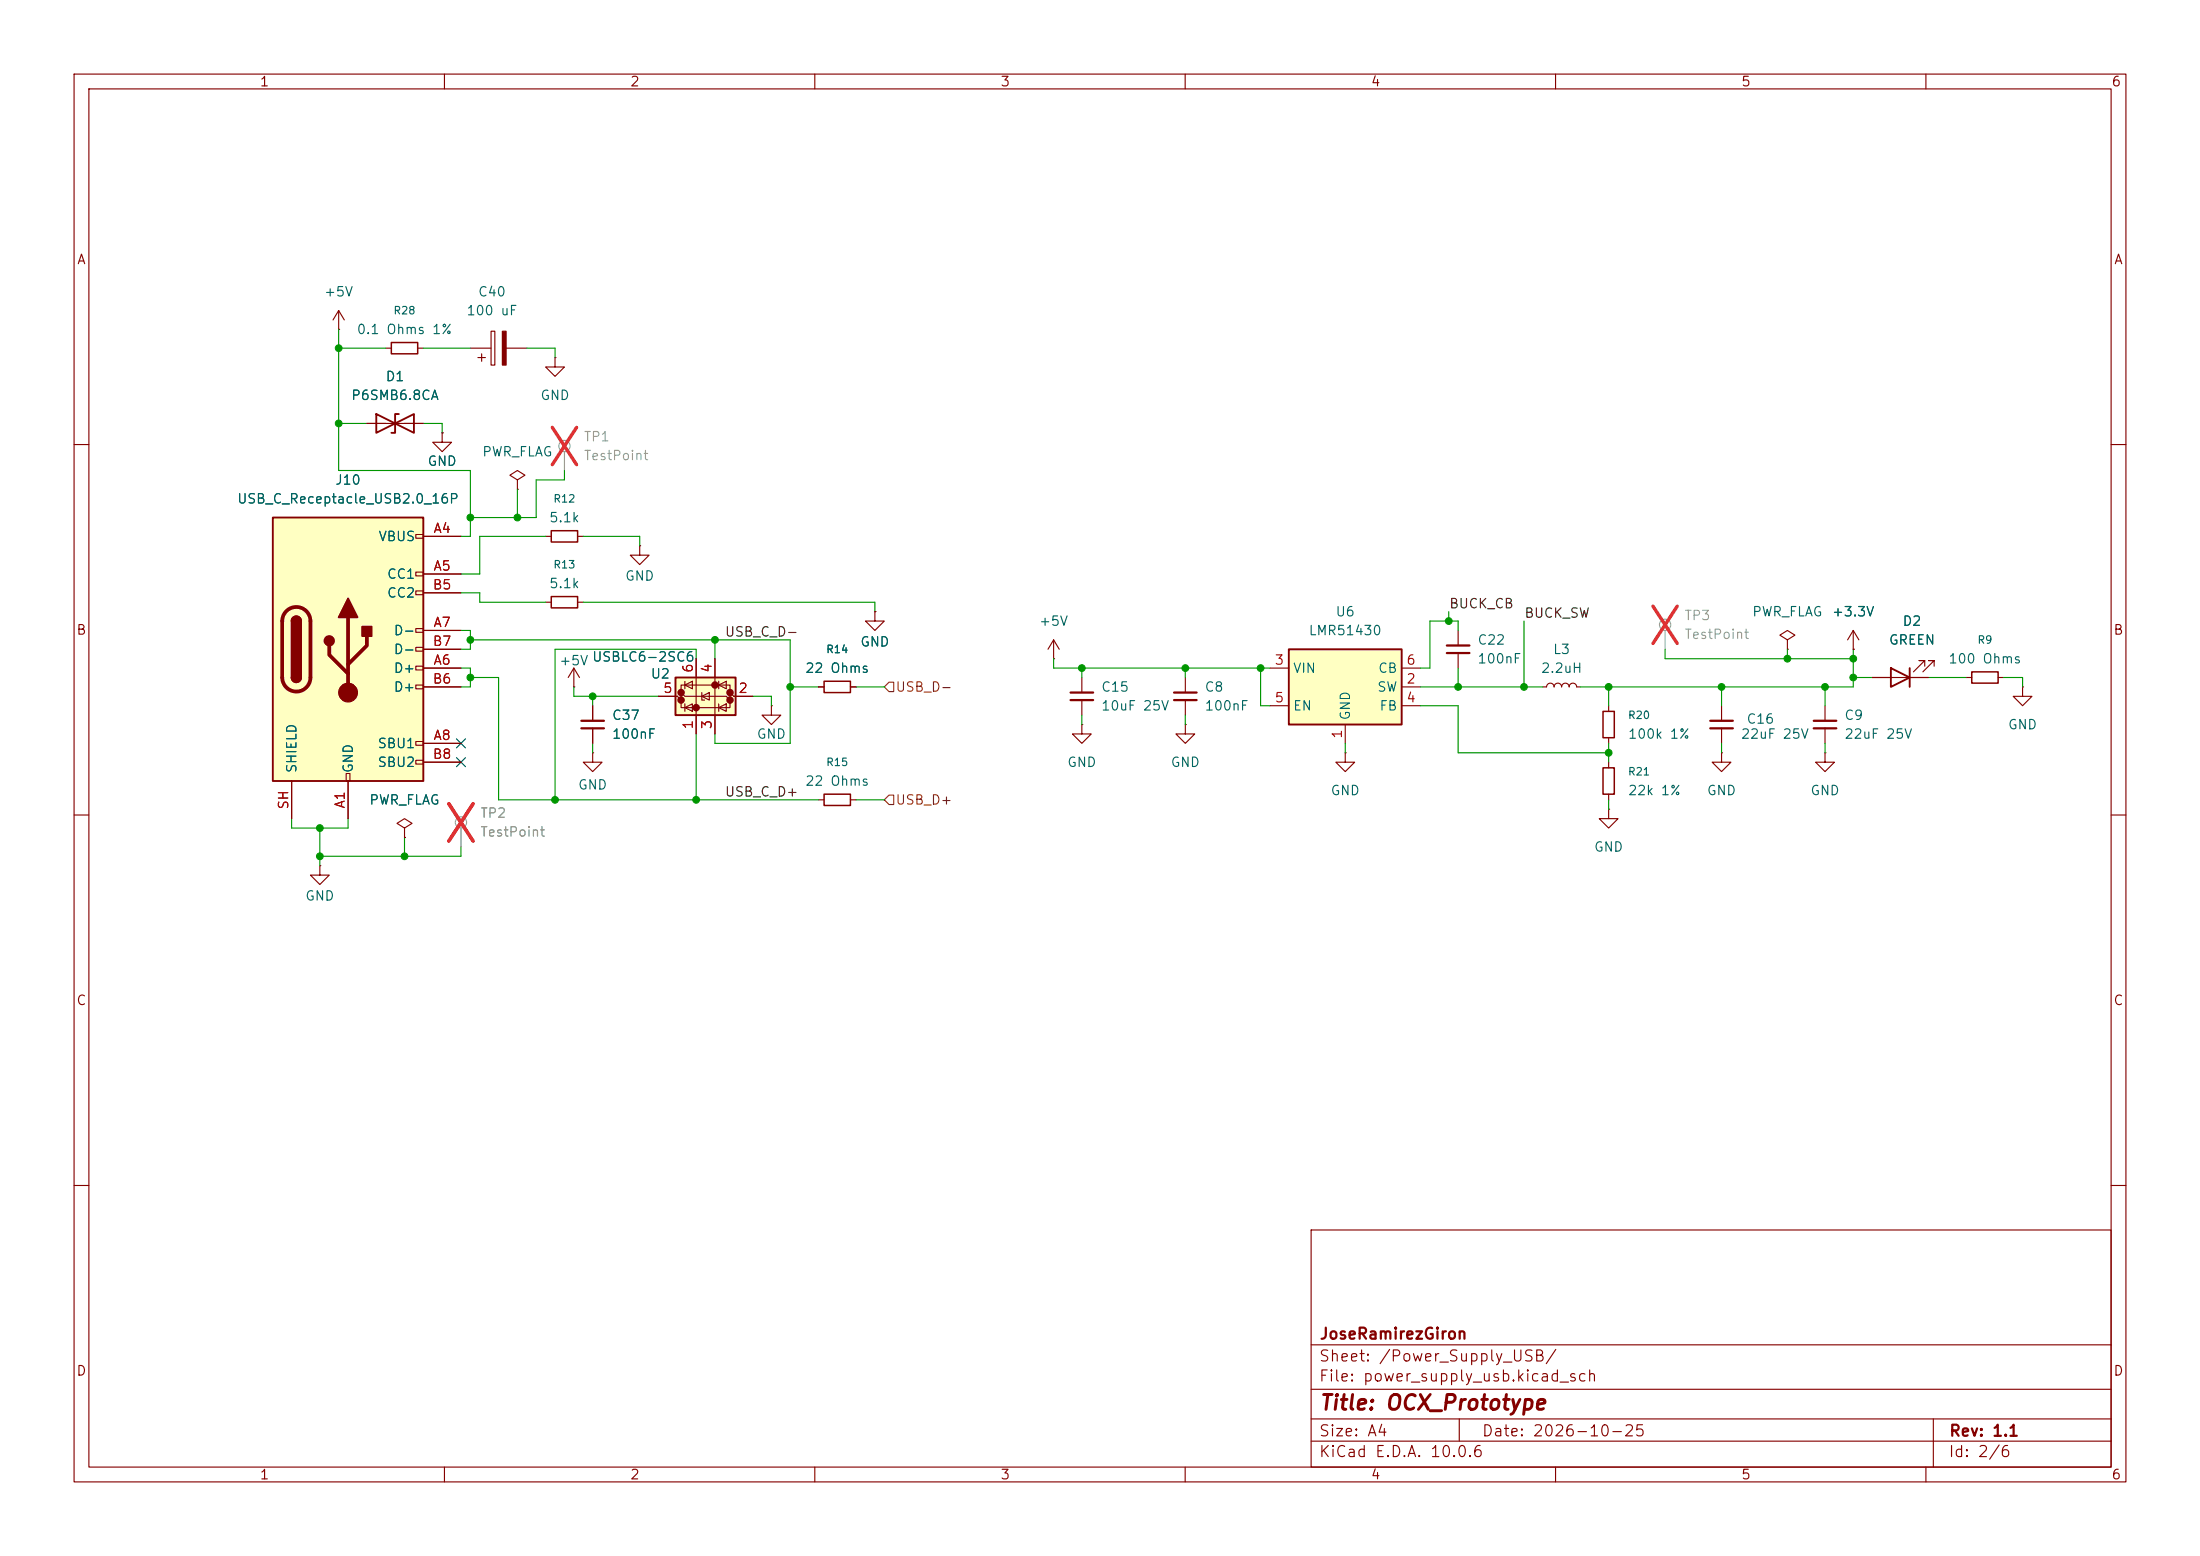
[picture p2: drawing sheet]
<svg xmlns="http://www.w3.org/2000/svg" width="297mm" height="210mm" viewBox="0 0 297 210" stroke-linecap="round" stroke-linejoin="round" font-family="sans-serif">
<g fill="none" stroke="#840000" stroke-width=".15">
<path d="M10 10h277v190h-277zM12 12h273v186h-273zM60 10v2M110 10v2M160 10v2M210 10v2M260 10v2M10 60h2M285 60h2M10 110h2M285 110h2M10 160h2"/>
<path d="M177 166h108v32h-108zM285 160h2M60 198v2M110 198v2M160 198v2M177 194.5h108M177 191.5h108M177 187.5h108M177 181.5h108M197 191.5v3M210 198v2M260 198v2"/>
<path d="M261 191.5v6.5"/>
</g>
<path d="M174 87.6h15.2v10.2h-15.2z" fill="#ffffc2"/>
<path d="M50.8 55.9v2.5l5.1-2.5v2.5zM53.8 55.9h-.5v2.5h-.5M174 87.6h15.2v10.2h-15.2zM255.3 90.2l2.5 1.2-2.5 1.3zM257.8 90.2v2.5" fill="none" stroke="#840000" stroke-width=".25"/>
<g fill="none" stroke="#840000" stroke-width=".15">
<path d="M45.7 44.5h.1M45.7 41.9l-.7 1.3M45.7 41.9l.8 1.3M45.7 41.9v2.6M49.5 57.2h7.6M52.1 47h.7M56.4 47h.7M59.7 58.4v1.3h1.3l-1.3 1.3-1.3-1.3h1.3M59.7 58.4h.1M63.5 47h2.8M64.5 48.3h1M65 47.8v1"/>
<path d="M66.3 44.7h.5v4.6h-.5zM68.3 47h2.8M74.9 48.3v1.2h1.3l-1.3 1.3-1.2-1.3h1.2M74.9 48.3h.1M69.8 64.8l1.1-.7-1.1-.6-1 .6 1 .7v1.2M69.8 66h.1M73.7 72.4h.7M78 72.4h.7M73.7 81.3h.7M77.5 92.7h.1M77.5 90.2l-.8 1.2M77.5 90.2l.7 1.2"/>
<path d="M77.5 90.2v2.5M78 81.3h.7M80 95.3v2M80 98.3v2M104.1 95.3v1.2h1.3l-1.3 1.3-1.2-1.3h1.2M104.1 95.3h.1M118.1 82.6v1.2h1.3l-1.3 1.3-1.3-1.3h1.3M118.1 82.6h.1M142.2 88.9h.1M142.2 86.4l-.7 1.2M142.2 86.4l.8 1.2M142.2 86.4v2.5"/>
<path d="M146 97.8v1.3h1.3l-1.3 1.2-1.2-1.2h1.2M146 97.8h.1M146 91.4v2.1M146 94.5v2M160 97.8v1.3h1.3l-1.3 1.2-1.3-1.2h1.3M160 97.8h.1M160 91.4v2.1M160 94.5v2M171.4 90.2h2.6M171.4 95.3h2.6M181.6 97.8v2.5M189.2 92.7h2.6"/>
<path d="M189.2 90.2h2.6M189.2 95.3h2.6M196.8 85.1v2M196.8 88.1v2.1M208.3 92.7h.5a.51 .51 0 0 1 .5-.5 .51 .51 0 0 1 .5 .5 .51 .51 0 0 1 .5-.5 .51 .51 0 0 1 .5 .5 .51 .51 0 0 1 .5-.5 .51 .51 0 0 1 .5 .5 .51 .51 0 0 1 .5-.5 .51 .51 0 0 1 .6 .5h.5M217.2 95.3v.7M217.2 99.6v.7M232.4 95.3v2M232.4 98.3v2M241.3 86.4l1-.7-1-.6-1 .6 1 .7v1.2M241.3 87.6h.1M246.4 95.3v2"/>
<path d="M246.4 98.3v2M250.2 87.6h.1M250.2 85.1l-.8 1.3M250.2 85.1l.8 1.3M250.2 85.1v2.5M252.7 91.4h7.6M259.8 89.9v-.7h-.7h.7l-1.5 1.5M261.1 89.9v-.7h-.8h.8l-1.5 1.5M265.4 91.4h.8M269.7 91.4h.8M273 92.7v1.3h1.3l-1.3 1.3-1.2-1.3h1.2M273 92.7h.1"/>
<path d="M43.2 116.8v1.3h1.2l-1.2 1.3-1.3-1.3h1.3M43.2 116.8h.1M54.6 111.8l1-.7-1-.6-1 .6 1 .7v1.2M54.6 113h.1M80 101.6v1.3h1.3l-1.3 1.2-1.3-1.2h1.3M80 101.6h.1M110.5 108h.8M114.8 108h.8M181.6 101.6v1.3h1.3l-1.3 1.2-1.3-1.2h1.3M181.6 101.6h.1M217.2 109.2v1.3h1.2l-1.2 1.3-1.3-1.3h1.3M217.2 109.2h.1"/>
<path d="M217.2 102.9v.7M217.2 107.2v.8M232.4 101.6v1.3h1.3l-1.3 1.2-1.3-1.2h1.3M232.4 101.6h.1M246.4 101.6v1.3h1.2l-1.2 1.2-1.3-1.2h1.3M246.4 101.6h.1"/>
</g>
<path d="M78.5 97.3h3M78.5 98.3h3M144.5 93.5h3.1M144.5 94.5h3.1M158.5 93.5h3M158.5 94.5h3M195.3 87.1h3.1M195.3 88.1h3.1M230.9 97.3h3M230.9 98.3h3M244.9 97.3h3M244.9 98.3h3" fill="none" stroke="#840000" stroke-width=".3"/>
<path d="M52.8 46.2h3.6v1.6h-3.6zM74.4 71.6h3.6v1.6h-3.6zM74.4 80.5h3.6v1.5h-3.6zM216.4 96h1.5v3.6h-1.5zM266.2 90.7h3.5v1.5h-3.5zM111.3 107.2h3.5v1.5h-3.5zM216.4 103.6h1.5v3.6h-1.5z" fill="none" stroke="#840000" stroke-width=".2"/>
<g fill="none" stroke="#a1a1a1" stroke-width=".15">
<path d="M76.2 61v2.5M224.8 85.1v2.5M62.2 111.8v2.5"/>
<circle cx="76.2" cy="60.2" r=".76"/>
<circle cx="224.8" cy="84.3" r=".76"/>
<circle cx="62.2" cy="111" r=".76"/>
</g>
<path d="M74.6 57.7l3.2 5M77.8 57.7l-3.2 5M223.2 81.8l3.2 5M226.4 81.8l-3.2 5M60.6 108.5l3.3 5M63.9 108.5l-3.3 5" fill="none" stroke="#e12e31" stroke-width=".46"/>
<path d="M67.8 44.7h.5v4.6h-.5z" fill="#840000" stroke="#840000" stroke-width=".15"/>
<path d="M91.2 91.4h8.1v5.1h-8.1z" fill="#ffffc2"/>
<g fill="#840000" stroke="#840000" stroke-width=".51">
<circle cx="94" cy="95.5" r=".25"/>
<circle cx="91.9" cy="94.5" r=".25"/>
<circle cx="98.6" cy="94.5" r=".25"/>
<circle cx="91.9" cy="93.5" r=".25"/>
<circle cx="98.6" cy="93.5" r=".25"/>
<circle cx="96.5" cy="92.5" r=".25"/>
</g>
<g fill="none" stroke="#840000" stroke-width=".15">
<path d="M88.9 94h2.5l.5 .5v-1l.6 .5h5.5l.6 .5v-1l.5 .5h2.5M91.9 94.5v1h6.7v-1M91.9 93.5v-1h6.7v1M92.5 95.5l1-.5v1zM92.5 92.5l1-.6v1.1zM92.5 91.9v1.1M92.5 95v1M94 88.9v10.2M94.7 93.5v1h.4M94.7 94l1.1-.5v1zM96.5 88.9v10.2M97 95.5l1-.5v1z"/>
<path d="M97 92.5l1-.6v1.1zM97 91.9v1.1M97 95v1"/>
</g>
<path d="M91.2 91.4h8.1v5.1h-8.1z" fill="none" stroke="#840000" stroke-width=".25"/>
<path d="M36.8 69.9h20.3v35.5h-20.3z" fill="#ffffc2"/>
<g fill="none" stroke="#840000" stroke-width=".15">
<path d="M49.5 57.2h2.6M54.6 57.2h2.5M59.7 58.4h.1M56.1 72.1h1v.5h-1zM56.1 77.2h1v.5h-1zM56.1 79.8h1v.5h-1zM57.1 72.4h5.1M57.1 77.5h5.1M86.4 73.7v1.2h1.2l-1.2 1.3-1.3-1.3h1.3M86.4 73.7h.1M56.1 84.8h1v.5h-1zM56.1 87.4h1v.5h-1z"/>
<path d="M56.1 89.9h1v.5h-1zM56.1 92.5h1v.5h-1zM57.1 90.2h5.1M57.1 85.1h5.1M57.1 80h5.1M57.1 92.7h5.1M57.1 87.6h5.1M80 95.3v2M80 98.3v2M88.9 94h2.5M94 88.9v2.5M94 96.5v2.6"/>
<path d="M96.5 88.9v2.5M96.5 96.5v2.6M99.1 94h2.5M110.5 92.7h.8M114.8 92.7h.8M118.1 82.6h.1M250.2 87.6h.1M252.7 91.4h2.6M257.8 91.4h2.5M39.4 105.4v5.1M46.7 104.4h.5v1h-.5zM47 105.4v5.1"/>
<path d="M54.6 113h.1M56.1 100.1h1v.5h-1zM56.1 102.6h1v.5h-1zM57.1 100.3h5.1M57.1 102.9h5.1"/>
</g>
<path d="M36.8 69.9h20.3v35.5h-20.3zM39.4 83.8a.64 .64 0 0 1 .6-.6 .64 .64 0 0 1 .6 .6M39.4 91.4a.64 .64 0 0 0 .6 .7 .64 .64 0 0 0 .6-.7" fill="none" stroke="#840000" stroke-width=".25"/>
<path d="M38.7 82.5a1.9 1.9 0 0 1 2-.4 1.9 1.9 0 0 1 1.2 1.7v7.6a1.91 1.91 0 0 1-1.9 1.9 1.91 1.91 0 0 1-1.9-1.9v-7.6a1.9 1.9 0 0 1 .6-1.3zM44.4 87.1v1.3l2.6 2.5M47 83.3v10.2M49.5 85.9v1.2l-2.5 2.6" fill="none" stroke="#840000" stroke-width=".51"/>
<g fill="#840000" stroke="#840000" stroke-width=".25">
<path d="M39.4 83.8h1.2v7.6h-1.2z"/>
<path d="M39.6 83.4a.64 .64 0 0 1 .6-.2 .64 .64 0 0 1 .4 .6h-1.2z"/>
<path d="M39.4 91.4h1.2a.64 .64 0 0 1-.6 .7 .64 .64 0 0 1-.6-.7z"/>
<path d="M47 80.8l1.3 2.5h-2.6z"/>
<path d="M48.9 84.6h1.3v1.3h-1.3z"/>
<circle cx="44.4" cy="86.5" r=".63"/>
</g>
<circle cx="47" cy="93.5" r="1.27" fill="#840000" stroke="#840000" stroke-width=".15"/>
<path d="M111.3 91.9h3.5v1.6h-3.5z" fill="none" stroke="#840000" stroke-width=".2"/>
<path d="M119.4 92.7l.6-.6h.6v1.2h-.6zM120 107.3h.6v1.3h-.6l-.6-.6z" fill="none" stroke="#725600" stroke-width=".15"/>
<g fill="none" stroke="#009600" stroke-width=".15">
<path d="M45.7 47h6.4M45.7 44.5v19h17.8v8.9h-1.3M45.7 57.2h3.8M57.1 57.2h2.6v1.2M57.1 47h6.4M71.1 47h3.8v1.3M69.8 66v3.9M73.7 72.4h-8.9v5.1h-2.6M76.2 63.5v1.3h-3.8v5.1h-8.9M78.7 72.4h7.7v1.3M62.2 90.2h1.3v2.5h-1.3M62.2 80h2.6v1.3h8.9"/>
<path d="M62.2 85.1h1.3v2.5h-1.3M63.5 91.4h3.8v16.6h43.2M63.5 86.4h43.2v13.9h-10.2v-1.2M77.5 92.7v1.3h11.4M78.7 81.3h39.4v1.3M80 94v1.3M94 88.9v-1.3h-19.1v20.4M94 99.1v8.9M96.5 86.4v2.5M101.6 94h2.5v1.3M106.7 92.7h3.8M115.6 92.7h3.8"/>
<path d="M142.2 88.9v1.3h29.2M146 90.2v1.2M146 96.5v1.3M160 90.2v1.2M160 96.5v1.3M170.2 90.2v5.1h1.2M191.8 92.7h16.5M191.8 95.3h5v6.3h20.4M195.6 82.6v1.2M196.8 85.1v-1.3h-3.8v6.4h-1.2M196.8 90.2v2.5M205.7 83.8v8.9"/>
<path d="M217.2 92.7v2.6M224.8 87.6v1.3h25.4M232.4 92.7v2.6M241.3 87.6v1.3M246.4 92.7v2.6M250.2 87.6v5.1h-36.8M250.2 91.4h2.5M260.3 91.4h5.1M270.5 91.4h2.5v1.3M39.4 110.5v1.3h7.6v-1.3M43.2 111.8v5M54.6 113v2.6"/>
<path d="M62.2 114.3v1.3h-19M80 100.3v1.3M115.6 108h3.8M181.6 100.3v1.3M217.2 100.3v2.6M217.2 108v1.2M232.4 100.3v1.3M246.4 100.3v1.3"/>
</g>
<path d="M61.6 99.7l1.2 1.2M62.8 99.7l-1.2 1.2M61.6 102.3l1.2 1.2M62.8 102.3l-1.2 1.2" fill="none" stroke="#000084" stroke-width=".15"/>
<path d="M62.2 111.8v2.5" fill="none" stroke="#a1a1a1" stroke-width=".15"/>
<path d="M60.6 108.5l3.3 5M63.9 108.5l-3.3 5" fill="none" stroke="#e12e31" stroke-width=".46"/>
<g fill="#009600" stroke="#009600" stroke-width=".14">
<circle cx="96.5" cy="86.4" r=".46"/>
<circle cx="80" cy="94" r=".46"/>
<circle cx="94" cy="108" r=".46"/>
<circle cx="74.9" cy="108" r=".46"/>
<circle cx="241.3" cy="88.9" r=".46"/>
<circle cx="232.4" cy="92.7" r=".46"/>
<circle cx="217.2" cy="101.6" r=".46"/>
<circle cx="217.2" cy="92.7" r=".46"/>
<circle cx="205.7" cy="92.7" r=".46"/>
<circle cx="250.2" cy="91.4" r=".46"/>
<circle cx="246.4" cy="92.7" r=".46"/>
<circle cx="250.2" cy="88.9" r=".46"/>
<circle cx="63.5" cy="69.9" r=".46"/>
<circle cx="45.7" cy="47" r=".46"/>
<circle cx="45.7" cy="57.2" r=".46"/>
<circle cx="69.8" cy="69.9" r=".46"/>
<circle cx="146" cy="90.2" r=".46"/>
<circle cx="160" cy="90.2" r=".46"/>
<circle cx="106.7" cy="92.7" r=".46"/>
<circle cx="196.8" cy="92.7" r=".46"/>
<circle cx="195.6" cy="83.8" r=".46"/>
<circle cx="170.2" cy="90.2" r=".46"/>
<circle cx="63.5" cy="91.4" r=".46"/>
<circle cx="63.5" cy="86.4" r=".46"/>
<circle cx="54.6" cy="115.6" r=".46"/>
<circle cx="43.2" cy="115.6" r=".46"/>
<circle cx="43.2" cy="111.8" r=".46"/>
</g>
<text font-size="2" fill="#840000" x="178" y="190.8">Title: OCX_Prototype</text>
<g font-size="1.5" fill="#840000">
<text x="178" y="184.1">Sheet: /Power_Supply_USB/</text>
<text x="178" y="181.1">JoseRamirezGiron</text>
<text x="178" y="186.8">File: power_supply_usb.kicad_sch</text>
<text x="178" y="197">KiCad E.D.A. 10.0.6</text>
<text x="178" y="194.2">Size: A4</text>
<text x="200" y="194.2">Date: 2026-10-25</text>
<text x="263" y="197">Id: 2/6</text>
<text x="263" y="194.2">Rev: 1.1</text>
</g>
<g font-size="1.3" fill="#840000">
<text x="35" y="12">1</text>
<text x="85" y="12">2</text>
<text x="135" y="12">3</text>
<text x="185" y="12">4</text>
<text x="235" y="12">5</text>
<text x="285" y="12">6</text>
<text x="10.3" y="36">A</text>
<text x="285.3" y="36">A</text>
<text x="10.2" y="86">B</text>
<text x="285.2" y="86">B</text>
<text x="10.2" y="136">C</text>
<text x="285.2" y="136">C</text>
<text x="10.2" y="186">D</text>
<text x="285.2" y="186">D</text>
<text x="35" y="200">1</text>
<text x="85" y="200">2</text>
<text x="135" y="200">3</text>
<text x="185" y="200">4</text>
<text x="235" y="200">5</text>
<text x="285" y="200">6</text>
</g>
<g font-size="1.3" fill="#006464">
<text x="43.7" y="40.3">+5V</text>
<text x="64.4" y="40.3">C40</text>
<text x="48.1" y="45.4">0.1 Ohms 1%</text>
<text x="62.9" y="42.9">100 uF</text>
<text x="52" y="51.8">D1</text>
<text x="47.3" y="54.3">P6SMB6.8CA</text>
<text x="72.9" y="54.3">GND</text>
<text x="45.2" y="65.7">J10</text>
<text x="57.6" y="63.2">GND</text>
<text x="65" y="61.9">PWR_FLAG</text>
<text x="31.9" y="68.3">USB_C_Receptacle_USB2.0_16P</text>
<text x="74" y="70.8">5.1k</text>
<text x="51" y="73.4">VBUS</text>
<text x="52.2" y="78.4">CC1</text>
<text x="52.2" y="81">CC2</text>
<text x="74" y="79.7">5.1k</text>
<text x="84.3" y="78.7">GND</text>
<text x="180.2" y="83.5">U6</text>
<text x="236.5" y="83.5">PWR_FLAG</text>
<text x="247.2" y="83.5">+3.3V</text>
<text x="53.1" y="86.1">D-</text>
<text x="53.1" y="88.6">D-</text>
<text x="79.8" y="89.6">USBLC6-2SC6</text>
<text x="116" y="87.6">GND</text>
<text x="140.2" y="84.8">+5V</text>
<text x="176.6" y="86.1">LMR51430</text>
<text x="199.4" y="87.3">C22</text>
<text x="199.4" y="89.9">100nF</text>
<text x="209.6" y="88.6">L3</text>
<text x="254.9" y="87.3">GREEN</text>
<text x="256.8" y="84.8">D2</text>
<text x="262.9" y="89.9">100 Ohms</text>
<text x="53.1" y="91.1">D+</text>
<text x="53.1" y="93.7">D+</text>
<text x="75.4" y="90.1">+5V</text>
<text x="87.8" y="91.9">U2</text>
<text x="108.6" y="91.1">22 Ohms</text>
<text x="148.6" y="93.7">C15</text>
<text x="162.5" y="93.7">C8</text>
<text x="174.5" y="91.1">VIN</text>
<text x="185.8" y="93.7">SW</text>
<text x="186" y="91.1">CB</text>
<text x="207.9" y="91.1">2.2uH</text>
<text x="50.9" y="101.3">SBU1</text>
<text x="82.5" y="97.5">C37</text>
<text x="82.5" y="100">100nF</text>
<text x="102.1" y="100">GND</text>
<text x="148.6" y="96.2">10uF 25V</text>
<text x="162.5" y="96.2">100nF</text>
<text x="174.5" y="96.2">EN</text>
<text x="182.6" y="97.3" transform="rotate(-90 182.6 97.3)">GND</text>
<text x="186.1" y="96.2">FB</text>
<text x="219.7" y="100">100k 1%</text>
<text x="234.9" y="100">22uF 25V</text>
<text x="235.7" y="98">C16</text>
<text x="248.9" y="97.5">C9</text>
<text x="248.9" y="100">22uF 25V</text>
<text x="271" y="98.8">GND</text>
<text x="40.3" y="104.4" transform="rotate(-90 40.3 104.4)">SHIELD</text>
<text x="48" y="104.4" transform="rotate(-90 48 104.4)">GND</text>
<text x="50.9" y="103.8">SBU2</text>
<text x="77.9" y="106.9">GND</text>
<text x="108.6" y="106.4">22 Ohms</text>
<text x="144" y="103.8">GND</text>
<text x="158" y="103.8">GND</text>
<text x="179.5" y="107.6">GND</text>
<text x="219.7" y="107.6">22k 1%</text>
<text x="230.3" y="107.6">GND</text>
<text x="244.3" y="107.6">GND</text>
<text x="49.8" y="108.9">PWR_FLAG</text>
<text x="215.1" y="115.3">GND</text>
<text x="41.1" y="121.9">GND</text>
</g>
<g font-size="1.3" fill="#989898">
<text x="78.7" y="59.9">TP1</text>
<text x="78.7" y="62.4">TestPoint</text>
<text x="227.3" y="84">TP3</text>
<text x="227.3" y="86.6">TestPoint</text>
<text x="64.8" y="110.7">TP2</text>
<text x="64.8" y="113.2">TestPoint</text>
</g>
<g font-size="1.3" fill="#a90000">
<text x="58.4" y="72.3">A4</text>
<text x="58.4" y="77.3">A5</text>
<text x="58.3" y="79.9">B5</text>
<text x="58.3" y="87.5">B7</text>
<text x="58.4" y="85">A7</text>
<text x="58.3" y="92.6">B6</text>
<text x="58.4" y="90">A6</text>
<text x="89.4" y="93.8">5</text>
<text x="93.8" y="90.9" transform="rotate(-90 93.8 90.9)">6</text>
<text x="96.4" y="90.9" transform="rotate(-90 96.4 90.9)">4</text>
<text x="99.6" y="93.8">2</text>
<text x="172" y="90">3</text>
<text x="172" y="95.1">5</text>
<text x="189.8" y="92.6">2</text>
<text x="189.8" y="95.1">4</text>
<text x="189.8" y="90">6</text>
<text x="58.4" y="100.2">A8</text>
<text x="93.8" y="98.5" transform="rotate(-90 93.8 98.5)">1</text>
<text x="96.4" y="98.5" transform="rotate(-90 96.4 98.5)">3</text>
<text x="181.5" y="99.8" transform="rotate(-90 181.5 99.8)">1</text>
<text x="58.3" y="102.7">B8</text>
<text x="39.2" y="109.3" transform="rotate(-90 39.2 109.3)">SH</text>
<text x="46.9" y="109.2" transform="rotate(-90 46.9 109.2)">A1</text>
</g>
<g font-size="1.3" fill="#0f0f0f">
<text x="195.6" y="82.4">BUCK_CB</text>
<text x="205.7" y="83.7">BUCK_SW</text>
<text x="97.8" y="86.2">USB_C_D-</text>
<text x="97.8" y="107.8">USB_C_D+</text>
</g>
<g font-size="1.3" fill="#725600">
<text x="120.8" y="93.7">USB_D-</text>
<text x="120.8" y="108.9">USB_D+</text>
</g>
<g font-size="1" fill="#006464">
<text x="53" y="42.7">R28</text>
<text x="74.6" y="68.1">R12</text>
<text x="74.6" y="77">R13</text>
<text x="111.5" y="88.4">R14</text>
<text x="266.9" y="87.1">R9</text>
<text x="219.7" y="97.3">R20</text>
<text x="111.5" y="103.6">R15</text>
<text x="219.7" y="104.9">R21</text>
</g>
</svg>
